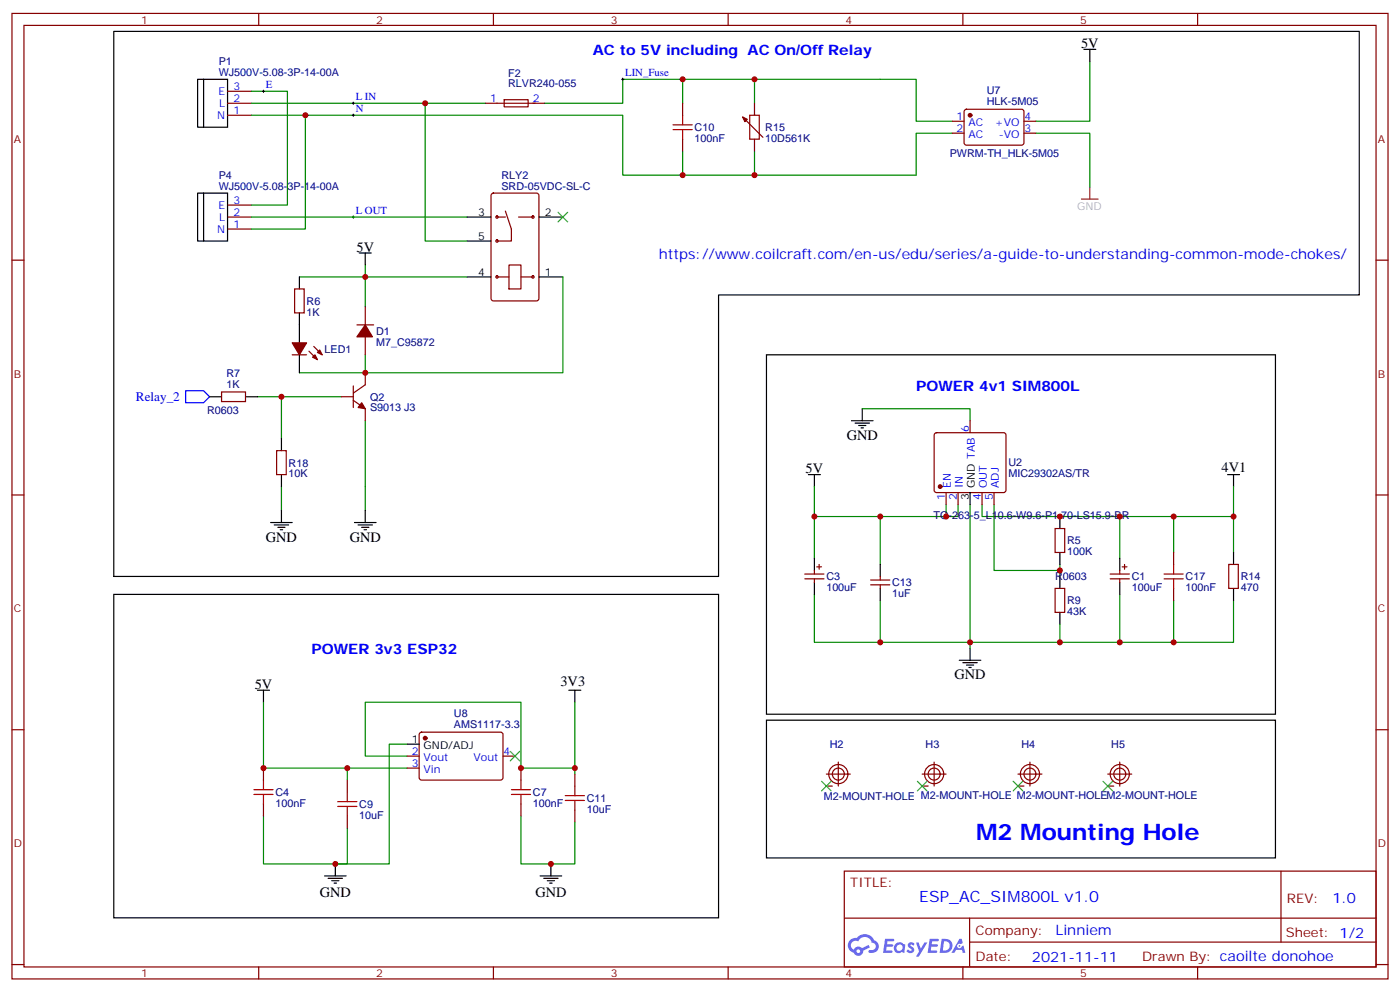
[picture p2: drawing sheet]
<svg xmlns="http://www.w3.org/2000/svg" width="412mm" height="292mm" viewBox="0 0 412 292" stroke-linecap="round" stroke-linejoin="round" font-family="sans-serif">
<g fill="none" stroke="#870000" stroke-width=".35">
<path d="M3.5 4h405.4v284.3h-405.4zM7.1 7.5h398.2v277.3h-398.2zM76.2 4v3.5M145.3 4v3.5M214.5 4v3.5M283.6 4v3.5M352.8 4v3.5M3.5 76.6h3.6M405.3 76.6h3.6M3.5 145.8h3.6M405.3 145.8h3.6M3.5 214.9h3.6"/>
<path d="M405.3 214.9h3.6M248.7 256.5h156.6v28.3h-156.6zM377.3 256.6v20.8M248.7 270.4h156.5M285.6 277.4h119.6M285.6 270.4v14.1M3.5 284.1h3.6M76.2 284.8v3.5M145.3 284.8v3.5M214.5 284.8v3.5M283.6 284.8v3.5M352.8 284.8v3.5"/>
<path d="M405.3 284.1h3.6"/>
</g>
<g fill="#5487ff">
<path d="M267.7 277.7a1.22 1.22 0 0 1 1.7 .3l-.4 .6a.47 .47 0 0 0-.3-.4 .47 .47 0 0 0-.5 .1l.1 .3a1.14 1.14 0 0 1 .8 1.7 1.14 1.14 0 0 1-1.9 0l-.2-.2 .5-.5 .7 .4a.29 .29 0 0 0 .3-.3 .29 .29 0 0 0-.2-.3 1.04 1.04 0 0 1-.6-1.7z"/>
<path d="M260.7 276.5h2.4l.3 .2-.2 .5h-1.8l-.1 .9h1.5l.3 .3-.3 .4h-1.6l-.2 1.1h1.7l.2 .4-.2 .3h-2.6z"/>
<path d="M273.8 276.5h2.4l.3 .2-.1 .5h-1.8l-.2 .9h1.6l.3 .3-.4 .4h-1.6l-.1 1.1h1.7l.2 .4-.2 .3h-2.6z"/>
<path d="M282.6 276.5h.7l.3 1.2-.6 .3a.69 .69 0 0 0-1 .3 .69 .69 0 0 0 .4 1 .69 .69 0 0 0 .9-.6l.5-.3 .6 2.2h-.8l-.2-.9h-1.8l-.5 .9h-.8z"/>
<path d="M269.8 277.6h.8l.6 1.8 1.1-1.8h.9l-2.6 4.1h-.8l.9-1.5z"/>
<path d="M277.4 276.5l-.6 4.1h1.3a2.11 2.11 0 0 0 2.5-2.1 2.11 2.11 0 0 0-2.5-2zM278.1 277.2a1.39 1.39 0 0 1 1.7 1.4 1.39 1.39 0 0 1-1.8 1.3h-.3z"/>
<path d="M263.7 278.1a1.54 1.54 0 0 0-.1 2.1 1.54 1.54 0 0 0 2.2 .2l.6 .2 .3-2.3-.2-.2-.4-.1a1.49 1.49 0 0 0-2.4 .1zM264 279.1a.94 .94 0 0 1 1.8 0 .94 .94 0 0 1-1.8 0z"/>
<path d="M250.4 276.8a2.18 2.18 0 0 0 1.1 3.8 1.44 1.44 0 0 0 1.6 .9 1.44 1.44 0 0 0 1.2-1.5l2-1-.5-.7-1.9 .9a1.47 1.47 0 0 0-2.4 .5 1.39 1.39 0 0 1-.7-2 1.39 1.39 0 0 1 2-.4 2.12 2.12 0 0 1 2.2-1.4 2.12 2.12 0 0 1 1.9 1.7 1.14 1.14 0 0 1 1.1 1.5 1.14 1.14 0 0 1-1.7 .7 .43 .43 0 0 0-.5 .3 .43 .43 0 0 0 .4 .5 1.98 1.98 0 0 0 2.5-1.2 1.98 1.98 0 0 0-1.2-2.5 3.1 3.1 0 0 0-5.3-.7l-.9 .1zM252.3 280.1a.55 .55 0 0 1 1.1 0 .55 .55 0 0 1-1.1 0z"/>
<circle cx="282.6" cy="278.6" r=".26"/>
</g>
<g fill="none" stroke="#870000" stroke-width=".35">
<path d="M67 30.4h7.1M67 33.9h7.1M67 26.9h7.1M142.9 30.4h17.6M148.5 29.4h7.1v2.1h-7.1zM201.1 30.4v3.5M219.4 35.1l5.3 5.3M222.2 30.4v3.5M280.5 35.7h3.5M280.5 39.2h3.5M284.2 32.4l.5-.2h16.5l.4 .7v9.4l-.7 .5-16.5-.1-.4-.6v-9.2zM301.6 35.7h3.6"/>
<path d="M301.6 39.2h3.6M144.9 57.1l.4-.2h12.7l.7 .4v30.6l-.4 .7h-13l-.6-.4-.1-30.6zM201.1 41v3.5M222.2 41v3.5M67 63.9h7.1M67 67.5h7.1M67 60.4h7.1M146.4 63.9h2.5M148.9 62.2l1.7 5.3v3.5h-4.2M149.9 78h3.6v7.1h-3.6zM152.8 63.9h4.2M86.8 85.1h2.8v7h-2.8z"/>
<path d="M105.1 95.7h5M107.6 90.4v5.3M107.6 99.2v5.3M146.4 81.6h3.5M153.5 81.6h3.5M65.3 115.4h7v2.9h-7zM86.1 104.5h4.2M91 103.4l2.5 2.5M92.4 102l2.5 2.5M100.5 116.8h3.6M104.1 117.9l3.5 2.5v3.5M104.1 113.7v6.3"/>
<path d="M107.6 109.8v3.5l-3.5 2.5M81.5 132.7h2.8v7.1h-2.8zM275.4 127.6l.5-.2h19.7l.5 .2 .2 .5v16.3l-.2 .5-.5 .2h-19.7l-.5-.3-.2-.4v-16.3zM285.8 123.9v3.5M278.7 145.1v3.5M282.2 145.1v3.5M289.3 145.1v3.5M292.8 145.1v3.5M310.8 155.6h2.8v7.1h-2.8zM237.1 169.1h5.6M237.1 170.5h5.6M239.9 168v1.1"/>
<path d="M239.9 170.5v1M240.6 166.9h1.4M241.3 166.2v1.4M256.5 172.2h5.6M256.5 170.8h5.6M259.3 169.8v1M259.3 172.2v1.1M310.8 173.3h2.8v7h-2.8zM327 169.1h5.7M327 170.5h5.7M329.8 168v1.1M329.8 170.5v1"/>
<path d="M330.6 166.9h1.4M331.3 166.2v1.4M345.7 162.7v3.5M345.7 173.3v3.5M361.9 166.2h2.9v7.1h-2.9zM123.7 215.8l.5-.2 23.5 .1 .5 .6-.1 13-.6 .4h-23.6l-.4-.7v-12.7zM77.6 226.2v3.5M77.6 236.8v3.5M102.3 229.7v3.6M119.9 222.7h3.6M119.9 226.2h3.6M148.2 222.7h3.5"/>
<path d="M153.5 226.2v3.5M153.5 236.8v3.5M169.3 228v3.5M169.3 238.5v3.6M243.4 228h7.1M243.4 231.5h1.8M246.9 224.4v7.1M271.6 228h7.1M271.6 231.5h1.8M275.2 224.4v7.1M299.9 228h7M299.9 231.5h1.7"/>
<path d="M303.4 224.4v7.1M326.3 228h7.1M326.3 231.5h1.8M329.8 224.4v7.1M102.3 240.3v3.5"/>
<circle cx="146.4" cy="71" r=".35"/>
<circle cx="146.4" cy="63.9" r=".35"/>
<circle cx="157" cy="63.9" r=".35"/>
<circle cx="146.4" cy="81.6" r=".35"/>
<circle cx="157" cy="81.6" r=".35"/>
<circle cx="246.9" cy="228" r="2.82"/>
<circle cx="246.9" cy="228" r="1.76"/>
<circle cx="275.2" cy="228" r="2.82"/>
<circle cx="275.2" cy="228" r="1.76"/>
<circle cx="303.4" cy="228" r="2.82"/>
<circle cx="303.4" cy="228" r="1.76"/>
<circle cx="329.8" cy="228" r="2.82"/>
<circle cx="329.8" cy="228" r="1.76"/>
</g>
<g fill="none" stroke="#000" stroke-width=".35">
<path d="M33.5 9.2h366.9v77.7h-188.7v82.9h-178.2zM319.3 14.5h3.5M321 14.5v3.6M60 23.4h7v14.1h-7zM60 23.4h-1.8v14.1h1.8M60 56.9h7v14.1h-7zM60 56.9h-1.8v14.1h1.8M105.8 74.5h3.6M107.6 74.5v3.5M137.6 63.9h7M137.6 71h7M158.7 63.9h7.1"/>
<path d="M88.2 81.6v3.5M88.2 92.1v8.9M137.6 81.6h7M158.7 81.6h7.1M61.7 116.8h3.6M72.3 116.8h3.5M88.2 104.5v5.3M225.8 104.5h149.9v105.8h-149.9zM82.9 129.2v3.5M82.9 139.8v3.5M238.1 139.8h3.6M239.9 139.8v3.5"/>
<path d="M250.8 123.9h6.4M251.9 124.6h4.2M252.9 125.3h2.2M253.6 126h.8M254 120.4v3.5M361.6 139.8h3.5M363.4 139.8v3.5M79.7 153.9h6.4M80.8 154.6h4.2M81.8 155.3h2.2M82.5 156h.8M82.9 150.4v3.5"/>
<path d="M104.4 153.9h6.4M105.5 154.6h4.2M106.5 155.3h2.2M107.2 156h.7M107.6 150.4v3.5M285.8 145.1v3.5M312.2 152.1v3.5M33.5 175h178.2v95.3h-178.2zM239.9 164.5v3.5M239.9 171.5v3.5M259.3 166.2v3.6M259.3 173.3v3.5"/>
<path d="M312.2 162.7v3.5M312.2 169.8v3.5M329.8 164.5v3.5M329.8 171.5v3.5M363.4 162.7v3.5M363.4 173.3v3.5M282.6 194.5h6.3M283.6 195.2h4.3M284.7 195.9h2.1M285.4 196.6h.7M285.8 190.9v3.6M312.2 180.3v3.6"/>
<path d="M75.8 203.3h3.6M77.6 203.3v3.5M119.9 219.1h3.6M167.6 203.3h3.5M169.3 203.3v3.5M225.8 212.1h149.9v40.6h-149.9zM95.6 258h6.4M96.7 258.7h4.2M97.7 259.4h2.1M98.8 254.4v3.6M159.1 258h6.4M160.2 258.7h4.2"/>
<path d="M161.2 259.4h2.1M162.3 254.4v3.6M98.4 260.1h.7M161.9 260.1h.7"/>
</g>
<g fill="none" stroke="#008700" stroke-width=".35">
<path d="M321 18.1v17.6h-15.8M74.1 26.9h10.6v33.5h-10.6M74.1 33.9h109.3v17.7h86.5v-12.4h10.6M74.1 30.4h68.8M90 33.9v33.6h-15.9M125.2 30.4v40.6h12.4M160.5 30.4h22.9v-7h86.5v12.3h10.6M201.1 23.4v7M222.2 23.4v7M305.2 39.2h15.8v15.9M201.1 44.5v7.1M222.2 44.5v7.1"/>
<path d="M74.1 63.9h63.5M107.6 78v3.6h30M88.2 81.6h19.4v8.8M165.8 81.6v28.2h-58.2v-5.3M75.8 116.8h24.7M82.9 116.8v12.4M88.2 109.8h19.4M107.6 123.9v26.5M254 120.4h31.8v3.5M82.9 143.3v7.1M239.9 143.3v8.8M259.3 152.1v14.1"/>
<path d="M278.7 148.6v3.5M282.2 148.6v3.5h-42.3v12.4M285.8 148.6v42.3M289.3 148.6v3.5h74.1v10.6M292.8 148.6v19.4h19.4M329.8 152.1v12.4M345.7 152.1v10.6M363.4 143.3v8.8M239.9 175v14.2h123.5v-12.4M259.3 176.8v12.4M312.2 166.2v3.6M329.8 175v14.2"/>
<path d="M345.7 176.8v12.4M312.2 183.9v5.3M77.6 206.8v19.4h42.3M119.9 219.1h-5.2v35.3h-15.9M169.3 206.8v19.4h-15.8v-19.4h-45.9v15.9h12.3M102.3 226.2v3.5M169.3 226.2v1.8M77.6 240.3v14.1h21.2M102.3 243.8v10.6h-3.5M153.5 240.3v14.1h15.8v-12.3"/>
</g>
<path d="M318.6 58.6h4.9M321 55.1v3.5" fill="none" stroke="#8c2424" stroke-width=".35"/>
<g fill="#870000" stroke="#870000" stroke-width=".35">
<path d="M107.6 95.7l2.1 3.5h-4.6z"/>
<path d="M86.1 101h4.2l-2.1 3.5z"/>
<path d="M92.1 105.2l.7-.7 .7 1.4z"/>
<path d="M93.5 103.8l.7-.7 .7 1.4z"/>
<path d="M106.5 118.6l1.1 1.8-2.1-.4z"/>
<path d="M218.7 34.4l1.4 .7-.7 .7z"/>
<circle cx="285.7" cy="33.9" r=".53"/>
<circle cx="125.2" cy="217.4" r=".53"/>
<circle cx="276.9" cy="143.3" r=".53"/>
</g>
<path d="M54.7 115.1h5.3l1.7 1.7-1.7 1.8h-5.3z" fill="none" stroke="#00f" stroke-width=".35"/>
<path d="M77.3 26.9h.7M77.6 26.5v.7M103.7 30.4h.7M103.7 33.9h.7M104.1 30.1v.7M104.1 33.6v.7M183.1 23.4h.7M183.4 23v.7M103.7 63.9h.7M104.1 63.6v.7" fill="none" stroke="#000" stroke-width=".29"/>
<g fill="none" stroke="#a10000" stroke-width=".35">
<path d="M198.3 38.2h5.6M198.3 36.8h5.6M201.1 33.9v2.9M201.1 38.2v2.8M220.8 33.9h2.9v7.1h-2.9zM342.9 170.5h5.6M342.9 169.1h5.6M345.7 166.2v2.9M345.7 170.5v2.8M74.8 234h5.6M74.8 232.6h5.6M77.6 229.7v2.9"/>
<path d="M77.6 234v2.8M99.5 237.5h5.6M99.5 236.1h5.6M102.3 233.3v2.8M102.3 237.5v2.8M150.6 234h5.7M150.6 232.6h5.7M153.5 229.7v2.9M153.5 234v2.8M166.5 235.7h5.7M166.5 234.3h5.7M169.3 231.5v2.8"/>
<path d="M169.3 235.7v2.8"/>
</g>
<path d="M164.4 62.5l2.8 2.8M167.2 62.5l-2.8 2.8M150.3 221.3l2.8 2.8M153.1 221.3l-2.8 2.8M242 230.1l2.8 2.8M244.8 230.1l-2.8 2.8M270.2 230.1l2.8 2.8M273 230.1l-2.8 2.8M298.4 230.1l2.9 2.8M301.3 230.1l-2.9 2.8M324.9 230.1l2.8 2.8M327.7 230.1l-2.8 2.8" fill="none" stroke="#3c3" stroke-width=".35"/>
<g fill="#c00">
<circle cx="107.6" cy="81.6" r=".88"/>
<circle cx="82.9" cy="116.8" r=".88"/>
<circle cx="201.1" cy="23.4" r=".88"/>
<circle cx="201.1" cy="51.6" r=".88"/>
<circle cx="222.3" cy="23.4" r=".88"/>
<circle cx="222.3" cy="51.6" r=".88"/>
<circle cx="107.6" cy="109.8" r=".88"/>
<circle cx="278.7" cy="152.1" r=".88"/>
<circle cx="259.3" cy="152.1" r=".88"/>
<circle cx="345.7" cy="152.1" r=".88"/>
<circle cx="329.8" cy="152.1" r=".88"/>
<circle cx="239.9" cy="152.1" r=".88"/>
<circle cx="102.3" cy="226.2" r=".88"/>
<circle cx="169.3" cy="226.2" r=".88"/>
<circle cx="363.4" cy="152.1" r=".88"/>
<circle cx="90" cy="33.9" r=".88"/>
<circle cx="125.2" cy="30.4" r=".88"/>
<circle cx="98.8" cy="254.4" r=".88"/>
<circle cx="162.3" cy="254.4" r=".88"/>
<circle cx="285.8" cy="189.2" r=".88"/>
<circle cx="312.2" cy="168" r=".88"/>
<circle cx="312.2" cy="189.2" r=".88"/>
<circle cx="329.8" cy="189.2" r=".88"/>
<circle cx="345.7" cy="189.2" r=".88"/>
<circle cx="259.3" cy="189.2" r=".88"/>
<circle cx="312.2" cy="152.1" r=".88"/>
<circle cx="77.6" cy="226.2" r=".88"/>
<circle cx="153.5" cy="226.2" r=".88"/>
</g>
<text font-size="6.7" fill="#00f" x="287.5" y="247.4">M2 Mounting Hole</text>
<text font-size="4.6" fill="#00f" x="270.8" y="265.6">ESP_AC_SIM800L v1.0</text>
<g font-size="4.2" fill="#00f">
<text x="174.6" y="16.3">AC to 5V including AC On/Off Relay</text>
<text x="194" y="76.3">https://www.coilcraft.com/en-us/edu/series/a-guide-to-understanding-common-mode-chokes/</text>
<text x="269.9" y="115.1">POWER 4v1 SIM800L</text>
<text x="91.7" y="192.7">POWER 3v3 ESP32</text>
<text x="392.5" y="265.8">1.0</text>
<text x="310.9" y="275.4">Linniem</text>
<text x="304" y="283.2">2021-11-11</text>
</g>
<g font-size="4.2">
<text x="318.4" y="14.2">5V</text>
<text x="105" y="74.2">5V</text>
<text x="249.4" y="129.5">GND</text>
<text x="237.3" y="139.4">5V</text>
<text x="359.8" y="139.1">4V1</text>
<text x="78.3" y="159.5">GND</text>
<text x="103" y="159.5">GND</text>
<text x="75" y="202.9">5V</text>
<text x="165.1" y="202.1">3V3</text>
<text x="281.2" y="200.1">GND</text>
<text x="94.2" y="264.1">GND</text>
<text x="157.7" y="264.1">GND</text>
</g>
<text font-size="3.9" fill="#00f" x="40" y="118.1">Relay_2</text>
<g font-size="3.9" fill="#800">
<text x="250.5" y="261.1">TITLE:</text>
<text x="379.1" y="265.8">REV:</text>
<text x="287.4" y="275.3">Company:</text>
<text x="378.7" y="275.9">Sheet: 1/2</text>
<text x="287.4" y="283">Date:</text>
<text x="336.4" y="283.1">Drawn By: caoilte donohoe</text>
</g>
<g font-size="3.2" fill="#800">
<text x="41.6" y="6.9">1</text>
<text x="110.8" y="6.9">2</text>
<text x="179.9" y="6.9">3</text>
<text x="249.1" y="6.9">4</text>
<text x="318.2" y="6.9">5</text>
<text x="4.1" y="42.1">A</text>
<text x="405.9" y="42.1">A</text>
<text x="4.1" y="111.2">B</text>
<text x="405.9" y="111.2">B</text>
<text x="4.1" y="180.3">C</text>
<text x="405.9" y="180.3">C</text>
<text x="4.1" y="249.5">D</text>
<text x="405.9" y="249.5">D</text>
<text x="41.6" y="287.8">1</text>
<text x="110.8" y="287.8">2</text>
<text x="179.9" y="287.8">3</text>
<text x="249.1" y="287.8">4</text>
<text x="318.2" y="287.8">5</text>
</g>
<g font-size="3.2" fill="#000080">
<text x="64.4" y="22.3">WJ500V-5.08-3P-14-00A</text>
<text x="64.4" y="19.3">P1</text>
<text x="149.7" y="22.6">F2</text>
<text x="149.7" y="25.6">RLVR240-055</text>
<text x="290.7" y="27.8">U7</text>
<text x="290.7" y="31">HLK-5M05</text>
<text x="204.6" y="41.8">100nF</text>
<text x="204.6" y="38.6">C10</text>
<text x="225.4" y="41.8">10D561K</text>
<text x="225.4" y="38.6">R15</text>
<text x="279.8" y="46.3">PWRM-TH_HLK-5M05</text>
<text x="64.4" y="52.8">P4</text>
<text x="147.7" y="52.7">RLY2</text>
<text x="64.4" y="55.8">WJ500V-5.08-3P-14-00A</text>
<text x="147.7" y="55.8">SRD-05VDC-SL-C</text>
<text x="90.3" y="89.7">R6</text>
<text x="90.3" y="92.9">1K</text>
<text x="110.8" y="101.8">M7_C95872</text>
<text x="110.8" y="98.6">D1</text>
<text x="95.6" y="103.9">LED1</text>
<text x="66.7" y="111.2">R7</text>
<text x="66.7" y="114.4">1K</text>
<text x="109" y="118">Q2</text>
<text x="61" y="121.8">R0603</text>
<text x="109" y="121.2">S9013 J3</text>
<text x="85" y="137.4">R18</text>
<text x="297" y="137.4">U2</text>
<text x="85" y="140.5">10K</text>
<text x="297" y="140.6">MIC29302AS/TR</text>
<text x="275" y="153">TO-263-5_L10.6-W9.6-P1.70-LS15.9-BR</text>
<text x="314.3" y="160.3">R5</text>
<text x="314.3" y="163.6">100K</text>
<text x="243.4" y="170.9">C3</text>
<text x="262.8" y="172.7">C13</text>
<text x="310.8" y="170.7">R0603</text>
<text x="333.4" y="170.9">C1</text>
<text x="349.2" y="170.9">C17</text>
<text x="365.5" y="170.9">R14</text>
<text x="243.4" y="174.1">100uF</text>
<text x="262.8" y="175.8">1uF</text>
<text x="314.3" y="178">R9</text>
<text x="333.4" y="174.1">100uF</text>
<text x="349.2" y="174">100nF</text>
<text x="365.5" y="174.1">470</text>
<text x="314.3" y="181.1">43K</text>
<text x="133.7" y="214.4">AMS1117-3.3</text>
<text x="133.7" y="211.2">U8</text>
<text x="244.4" y="220.3">H2</text>
<text x="272.7" y="220.3">H3</text>
<text x="300.9" y="220.3">H4</text>
<text x="327.3" y="220.3">H5</text>
<text x="81.1" y="237.5">100nF</text>
<text x="81.1" y="234.4">C4</text>
<text x="105.8" y="237.9">C9</text>
<text x="157" y="237.6">100nF</text>
<text x="157" y="234.4">C7</text>
<text x="172.9" y="239.3">10uF</text>
<text x="172.9" y="236.2">C11</text>
<text x="242.7" y="235.7">M2-MOUNT-HOLE M2-MOUNT-HOLE M2-MOUNT-HOLEM2-MOUNT-HOLE</text>
<text x="105.8" y="241">10uF</text>
</g>
<g font-size="3.2" fill="#00f">
<text x="184.1" y="22.5">LIN_Fuse</text>
<text x="64.3" y="27.9">E</text>
<text x="68.8" y="26.5">3</text>
<text x="78.3" y="26">E</text>
<text x="104.8" y="29.5">L IN</text>
<text x="63.9" y="35">N</text>
<text x="64.6" y="31.5">L</text>
<text x="68.8" y="33.6">1</text>
<text x="68.8" y="30.1">2</text>
<text x="104.8" y="33.1">N</text>
<text x="144.4" y="30.1">1</text>
<text x="157" y="30.1">2</text>
<text x="281.8" y="35.3">1</text>
<text x="301.8" y="35.3">4</text>
<text x="281.8" y="38.9">2</text>
<text x="285.3" y="37.1">AC</text>
<text x="285.3" y="40.6">AC</text>
<text x="293.1" y="37.1">+VO</text>
<text x="294.2" y="40.6">-VO</text>
<text x="301.8" y="38.9">3</text>
<text x="64.3" y="61.5">E</text>
<text x="64.6" y="65">L</text>
<text x="68.8" y="63.6">2</text>
<text x="68.8" y="60">3</text>
<text x="104.8" y="63">L OUT</text>
<text x="63.9" y="68.5">N</text>
<text x="68.8" y="67.1">1</text>
<text x="285.4" y="127.2" transform="rotate(-90 285.4 127.2)">6</text>
<text x="280.1" y="143.8" transform="rotate(-90 280.1 143.8)">EN</text>
<text x="283.6" y="143.8" transform="rotate(-90 283.6 143.8)">IN</text>
<text x="290.7" y="143.8" transform="rotate(-90 290.7 143.8)">OUT</text>
<text x="294.2" y="143.8" transform="rotate(-90 294.2 143.8)">ADJ</text>
<text x="278.3" y="147.3" transform="rotate(-90 278.3 147.3)">1</text>
<text x="281.9" y="147.3" transform="rotate(-90 281.9 147.3)">2</text>
<text x="288.9" y="147.3" transform="rotate(-90 288.9 147.3)">4</text>
<text x="292.5" y="147.3" transform="rotate(-90 292.5 147.3)">5</text>
<text x="121.3" y="222.3">2</text>
<text x="121.3" y="225.8">3</text>
<text x="124.8" y="224.1">Vout</text>
<text x="124.8" y="227.6">Vin</text>
<text x="139.5" y="224.1">Vout</text>
<text x="148.3" y="222.3">4</text>
</g>
<g font-size="3.2">
<text x="140.9" y="63.6">3</text>
<text x="160.5" y="63.6">2</text>
<text x="140.9" y="70.6">5</text>
<text x="140.9" y="81.2">4</text>
<text x="160.5" y="81.2">1</text>
<text x="287.2" y="143.8" transform="rotate(-90 287.2 143.8)">GND TAB</text>
<text x="285.4" y="147.3" transform="rotate(-90 285.4 147.3)">3</text>
<text x="121.3" y="218.8">1</text>
<text x="124.8" y="220.6">GND/ADJ</text>
</g>
<text font-size="3.2" fill="#b4b4b4" x="317.3" y="61.7">GND</text>
</svg>
